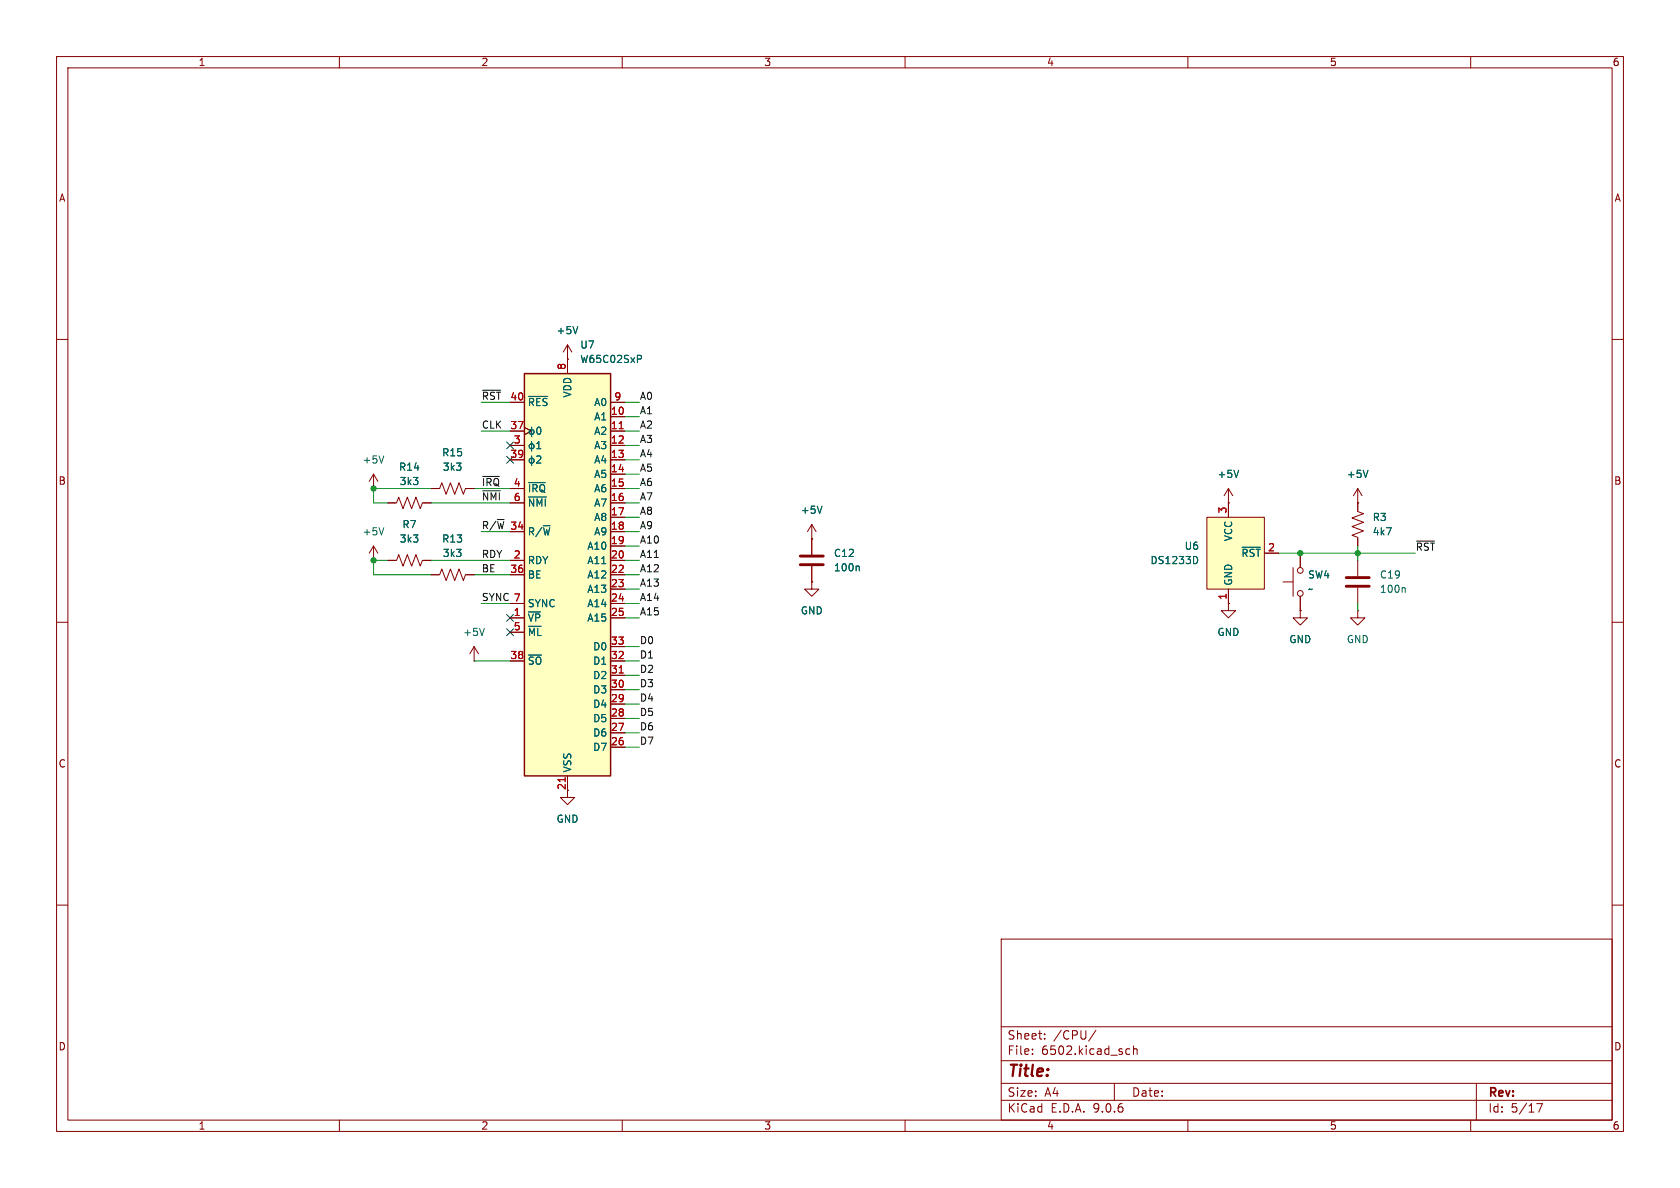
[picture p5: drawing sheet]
<svg xmlns="http://www.w3.org/2000/svg" width="297mm" height="210mm" viewBox="0 0 297 210" stroke-linecap="round" stroke-linejoin="round" font-family="sans-serif">
<g fill="none" stroke="#840000" stroke-width=".18">
<path d="M10 10h277v190h-277zM12 12h273v186h-273zM60 10v2M110 10v2M160 10v2M210 10v2M260 10v2M10 60h2M100.3 63.5h.1M100.3 61l-.7 1.2M100.3 61l.8 1.2M100.3 61v2.5"/>
<path d="M285 60h2M76.2 86.4h1.5l.4-1.1 .8 2.1 .7-2.1 .8 2.1 .8-2.1 .7 2.1 .4-1h1.5M10 110h2M285 110h2M10 160h2M177 166h108v32h-108zM285 160h2M60 198v2M110 198v2M160 198v2M177 194.5h108M177 191.5h108"/>
<path d="M177 187.5h108M177 181.5h108M182.5 186.3v.1M182.5 185.5v.1M184.7 183.6v.1M184.7 182.8v.1M193.7 182.1l-1.2 2M197 191.5v3M199.2 186.3h.5M199.2 185.5h.5M200.4 185.5l.2-.1 .4 .1v.9M200.4 184.9v1.5"/>
<path d="M210 198v2M260 198v2M261 191.5v6.5M271.7 195.1h1l-.7 1.5"/>
</g>
<path d="M102.1 57.7l-.4 1.3" fill="none" stroke="#006464" stroke-width=".18"/>
<path d="M92.7 66h15.2v71.2h-15.2z" fill="#ffffc2"/>
<path d="M92.7 66h15.2v71.2h-15.2z" fill="none" stroke="#840000" stroke-width=".25"/>
<g fill="none" stroke="#840000" stroke-width=".18">
<path d="M90.2 71.1h2.5M90.2 76.2h2.5M90.2 78.7h2.5M92.7 75.6l1.3 .6-1.3 .6M100.3 63.5v2.5M107.9 71.1h2.6M107.9 76.2h2.6M107.9 78.7h2.6M107.9 73.7h2.6M66 86.4h.1M66 99.1h.1M66 83.8l-.7 1.3"/>
<path d="M66 83.8l.8 1.3M66 83.8v2.6M66 96.5v2.6M66 96.5l-.7 1.3M66 96.5l.8 1.3M68.6 88.9h1.5l.4-1 .7 2 .8-2 .8 2 .7-2 .8 2 .4-1h1.5M68.6 99.1h1.5l.4-1.1 .7 2.1 .8-2.1 .8 2.1 .7-2.1 .8 2.1 .4-1h1.5M90.2 81.3h2.5M90.2 86.4h2.5M90.2 88.9h2.5M90.2 94h2.5M90.2 99.1h2.5"/>
<path d="M107.9 81.3h2.6M107.9 86.4h2.6M107.9 88.9h2.6M107.9 94h2.6M107.9 99.1h2.6M107.9 83.8h2.6M107.9 91.4h2.6M107.9 96.5h2.6M217.2 88.9h.1M217.2 86.4l-.8 1.2M217.2 86.4l.7 1.2M217.2 86.4v2.5"/>
<path d="M76.2 101.6h1.5l.4-1 .8 2 .7-2 .8 2 .8-2 .7 2 .4-1h1.5M83.8 116.8h.1M83.8 114.3l-.7 1.3M83.8 114.3l.8 1.3M83.8 114.3v2.5M90.2 101.6h2.5M90.2 106.7h2.5M90.2 109.2h2.5M90.2 111.8h2.5M90.2 116.8h2.5M107.9 101.6h2.6M107.9 106.7h2.6"/>
<path d="M107.9 109.2h2.6M107.9 116.8h2.6M107.9 104.1h2.6M107.9 114.3h2.6M107.9 119.4h2.6M217.2 106.7v1.3h1.2l-1.2 1.2-1.3-1.2h1.3M217.2 106.7h.1M100.3 137.2v3.8h1.3l-1.3 1.2-1.2-1.2h1.2M107.9 121.9h2.6M107.9 124.5h2.6M107.9 127h2.6M107.9 129.5h2.6"/>
<path d="M107.9 132.1h2.6"/>
</g>
<g fill="none" stroke="#006464" stroke-width=".18">
<path d="M93.4 70.1h3.4M94 75.5v1.7M94 78v1.7M94.9 79.3h.7M94.9 78.4l.4-.4v1.3M95 75.6l.2-.1a.68 .68 0 0 1 .4 .6 .68 .68 0 0 1-.4 .7l-.2-.1-.1-.4zM112.7 62.8h.5l.2 .3-.1 .3-.6 .1M67.9 80.6l-.5 1.3M67.9 93.3l-.5 1.3M93.4 85.3h3M93.4 87.9h3.2M94 80.6v1.7"/>
<path d="M94.9 80.7l.5-.1 .2 .4-.8 .9h.8M219 83.1l-.4 1.3M85.6 111.1l-.4 1.2"/>
<circle cx="94" cy="76.4" r=".44"/>
<circle cx="94" cy="78.9" r=".44"/>
<circle cx="94" cy="81.4" r=".44"/>
</g>
<path d="M109.5 75.8h.7M109.5 119h.7M99.9 137.5v.7" fill="none" stroke="#a90000" stroke-width=".18"/>
<path d="M213.4 91.4h10.1v12.7h-10.1z" fill="#ffffc2"/>
<g fill="none" stroke="#840000" stroke-width=".18">
<path d="M90.2 71.1h2.5M90.2 76.2h2.5M90.2 78.7h2.5M92.7 75.6l1.3 .6-1.3 .6M100.3 63.5h.1M100.3 63.5v2.5M107.9 71.1h2.6M107.9 76.2h2.6M107.9 78.7h2.6M107.9 73.7h2.6M68.6 88.9h1.2M68.6 99.1h1.2"/>
<path d="M74.9 88.9h1.3M74.9 99.1h1.3M76.2 86.4h1.3M82.5 86.4h1.3M90.2 81.3h2.5M90.2 86.4h2.5M90.2 88.9h2.5M90.2 94h2.5M90.2 99.1h2.5M107.9 81.3h2.6M107.9 86.4h2.6M107.9 88.9h2.6"/>
<path d="M107.9 94h2.6M107.9 99.1h2.6M107.9 83.8h2.6M107.9 91.4h2.6M107.9 96.5h2.6M143.5 95.3h.1M143.5 92.7l-.8 1.3M143.5 92.7l.8 1.3M143.5 92.7v5.3M213.4 91.4h10.1v12.7h-10.1zM217.2 88.9h.1M217.2 88.9v2.5"/>
<path d="M223.5 97.8h2.6M229.9 97.8v2.5M240 86.4v4l1 .4-2 .8 2 .7-2 .8 2 .8-2 .7 1 .4v1.5M240 88.9h.1M240 99.1v2.8M240 86.4l-.7 1.2M240 86.4l.8 1.2M76.2 101.6h1.3M82.5 101.6h1.3M90.2 101.6h2.5M90.2 106.7h2.5M90.2 109.2h2.5"/>
<path d="M90.2 111.8h2.5M90.2 116.8h2.5M107.9 101.6h2.6M107.9 106.7h2.6M107.9 109.2h2.6M107.9 116.8h2.6M107.9 104.1h2.6M107.9 114.3h2.6M107.9 119.4h2.6M143.5 102.9v1.2h1.3l-1.3 1.3-1.3-1.3h1.3M143.5 102.9h.1M143.5 100.1v2.8"/>
<path d="M217.2 106.7h.1M217.2 104.1v2.6M226.8 102.9h1.8M228.6 100.3v5.1M229.9 108v1.2h1.2l-1.2 1.3-1.3-1.3h1.3M229.9 108h.1M229.9 105.4v2.6M240 108v1.2h1.3l-1.3 1.3-1.2-1.3h1.2M240 108h.1M240 103.9v2.8M100.3 137.2v2.5M107.9 121.9h2.6"/>
<path d="M107.9 124.5h2.6M107.9 127h2.6M107.9 129.5h2.6M107.9 132.1h2.6"/>
<circle cx="229.9" cy="104.9" r=".51"/>
<circle cx="229.9" cy="100.8" r=".51"/>
</g>
<g fill="none" stroke="#006464" stroke-width=".18">
<path d="M102.1 57.7l-.4 1.3M93.4 70.1h3.4M94 75.5v1.7M94 78v1.7M94.9 79.3h.7M94.9 78.4l.4-.4v1.3M95 75.6l.2-.1a.68 .68 0 0 1 .4 .6 .68 .68 0 0 1-.4 .7l-.2-.1-.1-.4zM112.7 62.8h.5l.2 .3-.1 .3-.6 .1M93.4 85.3h3M93.4 87.9h3.2M94 80.6v1.7M94.9 80.7l.5-.1 .2 .4-.8 .9h.8"/>
<path d="M145.3 89.5l-.4 1.2M211.3 98.4a.68 .68 0 0 1 .4 .6 .68 .68 0 0 1-.4 .6M219 83.1l-.4 1.3M219.6 96.7h3.2M241.8 83.1l-.4 1.3M151.7 100.1l.2 .1v.7M248.2 103.9l.2 .2v.6"/>
<circle cx="94" cy="76.4" r=".44"/>
<circle cx="94" cy="78.9" r=".44"/>
<circle cx="94" cy="81.4" r=".44"/>
</g>
<path d="M141.5 98.3h4M141.5 99.8h4M238 102.1h4.1M238 103.6h4.1" fill="none" stroke="#840000" stroke-width=".51"/>
<path d="M85.3 69h3.2M85.3 86.8h3.1M85.3 84.2h3M250.4 95.7h3.2" fill="none" stroke="#0f0f0f" stroke-width=".18"/>
<g fill="none" stroke="#009600" stroke-width=".18">
<path d="M85.1 71.1h5.1M85.1 76.2h5.1M110.5 73.7h2.5M110.5 71.1h2.5M110.5 76.2h2.5M110.5 78.7h2.5M68.6 99.1h-2.6v2.5h10.2M76.2 86.4h-10.2v2.5h2.6M76.2 99.1h14M76.2 88.9h14M83.8 86.4h6.4M85.1 94h5.1"/>
<path d="M110.5 86.4h2.5M110.5 99.1h2.5M110.5 88.9h2.5M110.5 96.5h2.5M110.5 94h2.5M110.5 81.3h2.5M110.5 83.8h2.5M110.5 91.4h2.5M226.1 97.8h24.1M240 96.5v2.6M83.8 101.6h6.4M83.8 116.8h6.4"/>
<path d="M85.1 106.7h5.1M110.5 101.6h2.5M110.5 106.7h2.5M110.5 104.1h2.5M110.5 116.8h2.5M110.5 114.3h2.5M110.5 109.2h2.5M110.5 119.4h2.5M240 106.7v1.3M110.5 129.5h2.5M110.5 132.1h2.5M110.5 127h2.5"/>
<path d="M110.5 124.5h2.5M110.5 121.9h2.5"/>
</g>
<path d="M89.6 78.1l1.2 1.2M90.8 78.1l-1.2 1.2M89.6 80.7l1.2 1.2M90.8 80.7l-1.2 1.2M89.6 111.2l1.2 1.2M89.6 108.6l1.2 1.2M90.8 111.2l-1.2 1.2M90.8 108.6l-1.2 1.2" fill="none" stroke="#000084" stroke-width=".18"/>
<path d="M109.5 75.8h.7M109.5 119h.7M99.9 137.5v.7" fill="none" stroke="#a90000" stroke-width=".18"/>
<g fill="#009600" stroke="#009600" stroke-width=".18">
<circle cx="240" cy="97.8" r=".46"/>
<circle cx="229.9" cy="97.8" r=".46"/>
<circle cx="66" cy="86.4" r=".46"/>
<circle cx="66" cy="99.1" r=".46"/>
</g>
<text font-size="2.8" fill="#840000" x="178" y="190.9">Title:</text>
<g font-size="2.1" fill="#840000">
<text x="178" y="184">Sheet:</text>
<text x="186.2" y="184">/CPU/</text>
<text x="178" y="186.7">File:</text>
<text x="184.1" y="186.7">6502.kicad_sch</text>
<text x="178" y="196.9">KiCad</text>
<text x="178" y="194.1">Size:</text>
<text x="184.7" y="194.1">A4</text>
<text x="185.7" y="196.9">E.D.A.</text>
<text x="193.3" y="196.9">9.0.6</text>
<text x="200" y="194.1">Date:</text>
<text x="263" y="194.3">Rev:</text>
<text x="263" y="196.9">Id:</text>
<text x="267.1" y="196.9">5/17</text>
</g>
<g font-size="1.8" fill="#840000">
<text x="35" y="11.9">1</text>
<text x="85" y="11.9">2</text>
<text x="135" y="11.9">3</text>
<text x="185" y="11.9">4</text>
<text x="235" y="11.9">5</text>
<text x="285" y="11.9">6</text>
<text x="10.3" y="35.9">A</text>
<text x="285.3" y="35.9">A</text>
<text x="10.3" y="85.9">B</text>
<text x="285.3" y="85.9">B</text>
<text x="10.3" y="135.9">C</text>
<text x="285.3" y="135.9">C</text>
<text x="10.3" y="185.9">D</text>
<text x="285.3" y="185.9">D</text>
<text x="35" y="199.9">1</text>
<text x="85" y="199.9">2</text>
<text x="135" y="199.9">3</text>
<text x="185" y="199.9">4</text>
<text x="235" y="199.9">5</text>
<text x="285" y="199.9">6</text>
</g>
<g font-size="1.8" fill="#006464">
<text x="98.3" y="59.3">+5V</text>
<text x="102.5" y="61.8">U7</text>
<text x="102.5" y="64.4">W65C02SxP</text>
<text x="93.2" y="72">~{RES}</text>
<text x="101.2" y="70.4" transform="rotate(-90 101.2 70.4)">VDD</text>
<text x="104.9" y="72">A0</text>
<text x="104.9" y="74.5">A1</text>
<text x="104.9" y="77.1">A2</text>
<text x="64" y="82.1">+5V</text>
<text x="70.4" y="83.4">R14</text>
<text x="78.1" y="80.9">R15</text>
<text x="78.2" y="83.4">3k3</text>
<text x="104.9" y="79.6">A3</text>
<text x="104.9" y="82.1">A4</text>
<text x="70.6" y="86">3k3</text>
<text x="93.2" y="87.2">~{IRQ}</text>
<text x="93.2" y="89.8">~{NMI}</text>
<text x="104.9" y="84.7">A5</text>
<text x="104.9" y="87.2">A6</text>
<text x="104.9" y="89.8">A7</text>
<text x="215.1" y="84.7">+5V</text>
<text x="238" y="84.7">+5V</text>
<text x="64" y="94.8">+5V</text>
<text x="71" y="93.6">R7</text>
<text x="93.2" y="94.8">R/~{W}</text>
<text x="104.9" y="92.3">A8</text>
<text x="104.9" y="94.8">A9</text>
<text x="141.5" y="91">+5V</text>
<text x="218" y="95.8" transform="rotate(-90 218 95.8)">VCC</text>
<text x="242.6" y="92.3">R3</text>
<text x="242.6" y="94.8">4k7</text>
<text x="70.6" y="96.1">3k3</text>
<text x="78.1" y="96.1">R13</text>
<text x="78.2" y="98.7">3k3</text>
<text x="93.2" y="99.9">RDY</text>
<text x="103.7" y="97.4">A10</text>
<text x="103.7" y="99.9">A11</text>
<text x="147.3" y="101.2">100n</text>
<text x="147.3" y="98.7">C12</text>
<text x="203.3" y="99.9">DS1233D</text>
<text x="209.3" y="97.4">U6</text>
<text x="219.4" y="98.7">~{RST}</text>
<text x="93.2" y="102.5">BE</text>
<text x="93.2" y="107.5">SYNC</text>
<text x="103.7" y="102.5">A12</text>
<text x="103.7" y="105">A13</text>
<text x="103.7" y="107.5">A14</text>
<text x="218" y="103.6" transform="rotate(-90 218 103.6)">GND</text>
<text x="231.1" y="105">~</text>
<text x="231.1" y="102.5">SW4</text>
<text x="243.8" y="105">100n</text>
<text x="243.8" y="102.5">C19</text>
<text x="81.8" y="112.6">+5V</text>
<text x="93.2" y="110.1">~{VP}</text>
<text x="93.2" y="112.6">~{ML}</text>
<text x="103.7" y="110.1">A15</text>
<text x="141.5" y="108.8">GND</text>
<text x="215.1" y="112.6">GND</text>
<text x="227.8" y="113.9">GND</text>
<text x="238" y="113.9">GND</text>
<text x="93.2" y="117.7">~{SO}</text>
<text x="104.8" y="115.2">D0</text>
<text x="104.8" y="117.7">D1</text>
<text x="104.8" y="120.2">D2</text>
<text x="104.8" y="122.8">D3</text>
<text x="104.8" y="125.3">D4</text>
<text x="104.8" y="127.9">D5</text>
<text x="104.8" y="130.4">D6</text>
<text x="101.2" y="136.7" transform="rotate(-90 101.2 136.7)">VSS</text>
<text x="104.8" y="132.9">D7</text>
<text x="98.3" y="145.6">GND</text>
</g>
<g font-size="1.8" fill="#a90000">
<text x="100.1" y="65.5" transform="rotate(-90 100.1 65.5)">8</text>
<text x="90.1" y="70.9">40</text>
<text x="108.5" y="70.9">9</text>
<text x="90.1" y="75.9">37</text>
<text x="107.9" y="73.4">10</text>
<text x="107.9" y="75.9">11</text>
<text x="90.1" y="81">39</text>
<text x="90.7" y="78.5">3</text>
<text x="107.9" y="78.5">12</text>
<text x="107.9" y="81">13</text>
<text x="107.9" y="83.6">14</text>
<text x="90.7" y="86.1">4</text>
<text x="90.7" y="88.6">6</text>
<text x="107.9" y="86.1">15</text>
<text x="107.9" y="88.6">16</text>
<text x="90.1" y="93.7">34</text>
<text x="107.9" y="91.2">17</text>
<text x="107.9" y="93.7">18</text>
<text x="216.9" y="90.9" transform="rotate(-90 216.9 90.9)">3</text>
<text x="90.1" y="101.3">36</text>
<text x="90.7" y="98.8">2</text>
<text x="107.9" y="96.3">19</text>
<text x="107.9" y="98.8">20</text>
<text x="107.9" y="101.3">22</text>
<text x="224.1" y="97.5">2</text>
<text x="90.7" y="106.4">7</text>
<text x="107.9" y="103.9">23</text>
<text x="107.9" y="106.4">24</text>
<text x="216.9" y="106.1" transform="rotate(-90 216.9 106.1)">1</text>
<text x="90.7" y="109">1</text>
<text x="90.7" y="111.5">5</text>
<text x="107.9" y="109">25</text>
<text x="90.1" y="116.6">38</text>
<text x="107.9" y="114">33</text>
<text x="107.9" y="116.6">32</text>
<text x="107.9" y="119.1">31</text>
<text x="107.9" y="121.7">30</text>
<text x="107.9" y="124.2">29</text>
<text x="107.9" y="126.7">28</text>
<text x="107.9" y="129.3">27</text>
<text x="107.9" y="131.8">26</text>
<text x="100.1" y="139.7" transform="rotate(-90 100.1 139.7)">21</text>
</g>
<g font-size="1.8" fill="#0f0f0f">
<text x="85.1" y="70.8">~{RST}40</text>
<text x="113" y="70.8">A0</text>
<text x="85.1" y="75.9">CLK</text>
<text x="113" y="75.9">A2</text>
<text x="113" y="73.3">A1</text>
<text x="113" y="83.5">A5</text>
<text x="113" y="80.9">A4</text>
<text x="113" y="78.4">A3</text>
<text x="85.1" y="88.6">~{NMI}6</text>
<text x="85.1" y="86">~{IRQ}4</text>
<text x="113" y="88.6">A7</text>
<text x="113" y="86">A6</text>
<text x="85.1" y="93.6">R/~{W}34</text>
<text x="113" y="93.6">A9</text>
<text x="113" y="91.1">A8</text>
<text x="85.1" y="101.3">BE</text>
<text x="85.1" y="98.7">RDY</text>
<text x="113" y="96.2">A10</text>
<text x="113" y="98.7">A11</text>
<text x="113" y="101.3">A12</text>
<text x="250.2" y="97.4">~{RST}</text>
<text x="85.1" y="106.3">SYNC 7</text>
<text x="113" y="106.3">A14</text>
<text x="113" y="103.8">A13</text>
<text x="113" y="108.9">A15</text>
<text x="113" y="114">D0</text>
<text x="113" y="119">D2</text>
<text x="113" y="116.5">D1</text>
<text x="113" y="121.6">D3</text>
<text x="113" y="124.1">D4</text>
<text x="113" y="131.7">D7</text>
<text x="113" y="126.7">D5</text>
<text x="113" y="129.2">D6</text>
</g>
</svg>
